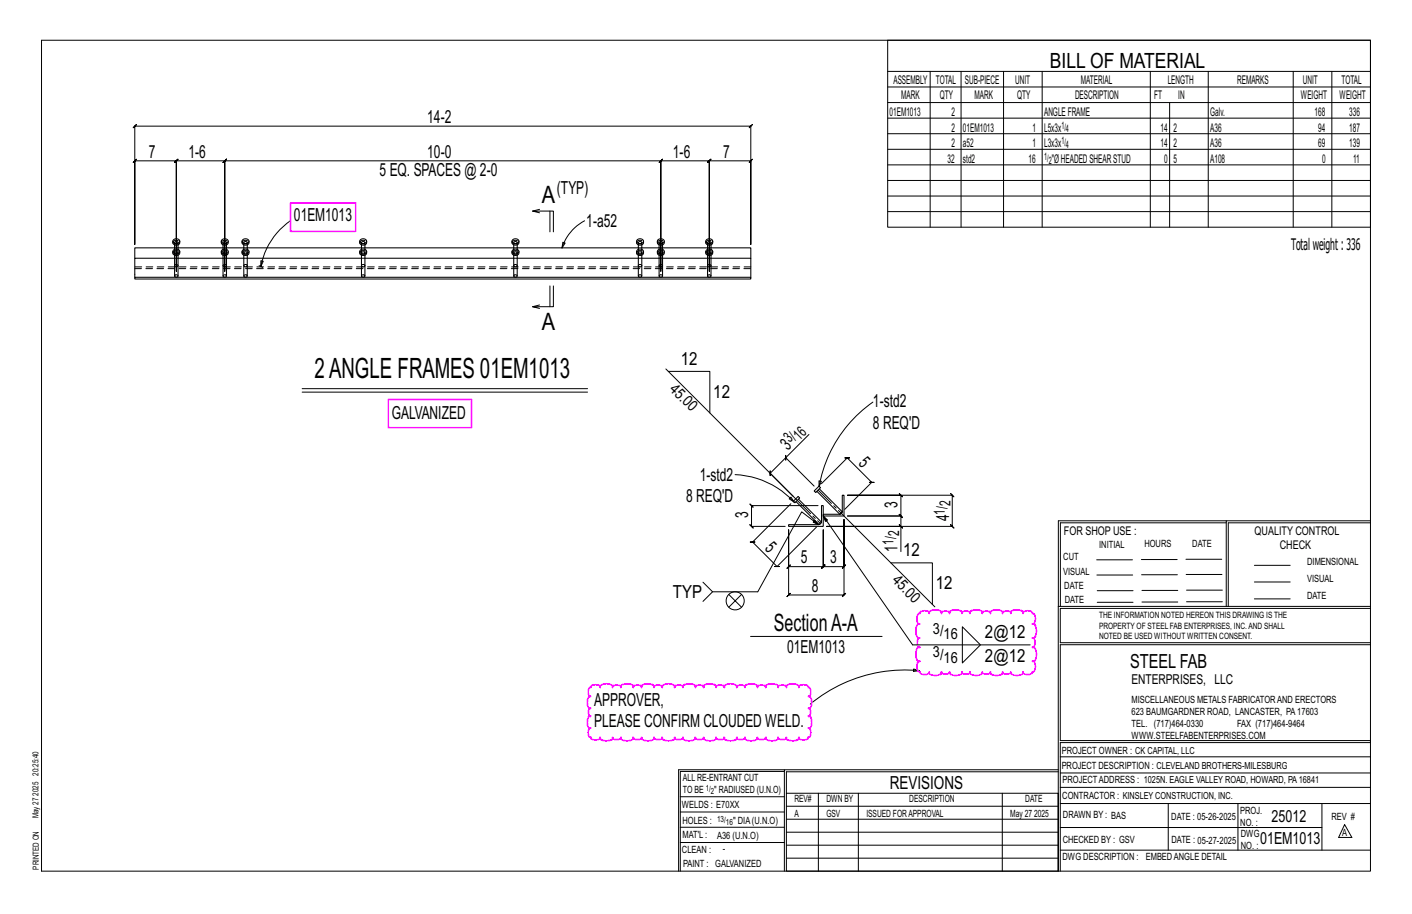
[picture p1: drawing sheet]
<svg xmlns="http://www.w3.org/2000/svg" width="432mm" height="279mm" viewBox="0 0 432 279" stroke-linecap="round" stroke-linejoin="round" font-family="sans-serif">
<g fill="none" stroke="#000" stroke-width=".31">
<path d="M12.7 12.3h406.4v254h-406.4zM271.5 12.3h147.6v57.2h-147.6zM41.2 38.6l-.5 .5 1-1-.5 .5h188.4l-.5 .5 1-1-.5 .5v36.1v-25.5l.5-.5-1 1 .5-.5h-12.7l.5-.5-1 1 .5-.5v33.7v-33.7l.5-.5-1 1 .5-.5h-14.8l.5-.5-1 1 .5-.5v33.7v-33.7l.5-.5-1 1 .5-.5h-133.4l.5-.5-1 1 .5-.5v33.7v-33.7l.5-.5-1 1 .5-.5h-14.8l.5-.5-1 1 .5-.5v33.7v-33.7l.5-.5-1 1 .5-.5h-12.7l.5-.5-1 1 .5-.5v25.5zM271.5 21.8h147.6M271.5 26.6h147.6M271.5 31.4h147.6M271.5 36.1h147.6M284.5 21.8v47.7M293.9 21.8v47.7M306.9 21.8v47.7M318.7 21.8v47.7M351.8 21.8v47.7"/>
<path d="M357.7 31.4v38.1M369.5 21.8v47.7M395.5 21.8v47.7M407.3 21.8v47.7M271.5 40.9h147.6M271.5 45.6h147.6M271.5 50.4h147.6M271.5 55.2h147.6M271.5 59.9h147.6M79.8 79.7l.7 .2-.7 1.6zM88.9 67.4a21.9 21.9 0 0 0-9.1 14.1M165 65.1l-2.1-.6h6.3v6.4"/>
<path d="M165 64l-2.1 .5M168.2 64.5v6.4M172.1 74l.7 .3-.9 1.5zM178.8 67.5a14.1 14.1 0 0 0-6.9 8.3M271.5 64.7h147.6M79.2 81.2l.6 .3M79.8 81.5l.5 .3M165 93.2l-2.1 .6M168.2 87.4v6.4M169.2 87.4v6.4h-6.3l2.1 .5M92.4 118.8h87.3M92.4 119.9h87.3"/>
<path d="M203.6 112.8l40.1 40.1M204.4 113.5h12.7v12.7M240.3 139.2v1.4zM240.3 139.9l-4.8 4.8v-.7v1.4v-.7l7.1 7.1M247.4 132.8l-7.1 7.1 8.7 8.7M266.9 122.9a40.1 40.1 0 0 0-16.4 25.9M224.8 145.1a26 26 0 0 1 18 8.4M241.3 152.5l.6-.5 .9 1.5zM241.9 154l-11.8 11.7h-.7h1.5h-.8l7.5 7.5h-.7h1.4h-.7l12.1-12.1M250.2 154.6h-20.4l-.5-.5 1 1-.5-.5v6.3l-.5-.5 1 1-.5-.5h10.3M250.5 147l.7 .1-.7 1.7zM251.2 147.9l7.9-7.9h-.7h1.4h-.7l7.5 7.5h-.7h1.4h-.7l-8.3 8.2"/>
<path d="M251.8 157.7l.6 1.7 .7-.4-1.3-1.3 27.3 39.4h35.9M257.2 156.8l11.8 11.8M375 159.8h-50.7v25.6M375 159.2h-51.3l-.1 107.1M419.1 159.2h-44.1v26.2M419.1 159.8h-43.5v25.6M241.2 162v11.2l-.5 .5 1-1-.5 .5h10.6l-.5 .5 1-1-.5 .5v-11.2v11.2l-.5 .5 1-1-.5 .5h6.3l-.5 .5 1-1-.5 .5v-14.4v23.1l.5-.5-1 1 .5-.5h-16.9l.5-.5-1 1 .5-.5zM250.3 160.4l-1.2-1.4-.4 .6 1.6 .8-5.1-3.9-13.5 24.4h-13.8l-2.9-2.9M269 168.6l16.9 16.9M272.4 172.1h12.7v12.7M275 160.4l1 1zM275.5 160.9v-3.2l.5 .5-1-1 .5 .5h-16.3h16.3l.5 .5-1-1 .5 .5v-6.3l.5 .5-1-1 .5 .5h-16.3h32l-.5-.5 1 1-.5-.5v9.5l-.5-.5 1 1-.5-.5h-38.4h22.7v7.7"/>
<path d="M335.4 171.1h10.9M335.4 175.8h11M349 171h11M349.1 175.7h11M362.7 171h10.9M362.7 175.6h11M383.6 172.8h11M383.6 177.9h11M217.9 180.9l-2.9 2.9M222.9 181.7l1.9 2 2-2M222.9 185.6l1.9-1.9 2 1.9M229.5 194.6h40.2"/>
<path d="M294.3 191.6l5.5 5.5-5.5 5.6zM323.7 185.4h95.4M335.5 184.1h11M335.5 180.6h11M349.2 184h11M349.2 180.5h11M362.9 180.4h10.9M362.9 184h10.9M383.6 183.1h11M419.1 186h-94.9v10.5h94.9M419.1 197.1h-94.9v29.3h94.9v.6h-94.9v39.3M279.4 204.5l1.7 .5-1.8 .3z"/>
<path d="M281.1 205a45.6 45.6 0 0 0-33.3 10.2M239.9 235.8h-31.9v30.5M239.9 235.3h-32.4v31M323.6 235.3h-83.7v31M323.6 235.9h-83.1v6.6M324.2 236.3h94.9M324.2 231.4h94.9M208 252.9h31.9M208 257.5h31.9M208 243.6h31.9M208 248.2h31.9M240.5 242.5h83.1v23.8h-83.1z"/>
<path d="M240.5 258.4h83.1M240.5 254.4h83.1M240.5 250.4h83.1M240.5 246.5h83.1M250.3 242.5v23.8M262.5 242.5v23.8M306.5 242.5v23.8M324.2 253h80.1M324.2 245.6h94.9M324.2 259.9h94.9M324.2 240.7h94.9M357.3 245.6v14.3"/>
<path d="M378.6 245.6v14.3M404.3 245.6v14.3M411.2 252.1l2.2 3.9h-4zM240.5 262.3h83.1"/>
<circle cx="224.8" cy="183.7" r="2.77"/>
</g>
<path d="M88.8 62.1h20v8.6h-20zM118.7 122.1h25.5v8.6h-25.5zM280.7 187.7l.7-.2-.1-.2a2.07 2.07 0 0 1 2.9 0v.2l-.1-.3a2.77 2.77 0 0 1 3.8 0v.3v-.2a1.84 1.84 0 0 1 2.5 0v.2v-.3a2.77 2.77 0 0 1 3.8 0l-.1 .3v-.2a1.84 1.84 0 0 1 2.6 0l-.1 .2v-.3a2.77 2.77 0 0 1 3.8 0v.3v-.2a1.84 1.84 0 0 1 2.5 0v.2l-.1-.3a2.77 2.77 0 0 1 3.9 0l-.1 .3v-.2a1.84 1.84 0 0 1 2.5 0v.2v-.3a2.77 2.77 0 0 1 3.8 0v.3l-.1-.2a2.07 2.07 0 0 1 2.9 0v.2h.3a2.37 2.37 0 0 1 0 3.3l-.3-.1h.4a3.1 3.1 0 0 1 .4 4.1l-.4 .3-.4-.1h.2a2.11 2.11 0 0 1 0 2.9h-.2l.4-.1a3.1 3.1 0 0 1 .4 4.1l-.4 .3-.4-.1h.3a2.37 2.37 0 0 1 0 3.3l-.3-.1v.3a2.07 2.07 0 0 1-2.9 0l.1-.3v.4a2.77 2.77 0 0 1-3.8 0v-.4v.3a1.84 1.84 0 0 1-2.5 0v-.3l.1 .4a2.77 2.77 0 0 1-3.9 0l.1-.4v.3a1.84 1.84 0 0 1-2.5 0v-.3v.4a2.77 2.77 0 0 1-3.8 0v-.4l.1 .3a1.84 1.84 0 0 1-2.6 0v-.3l.1 .4a2.77 2.77 0 0 1-3.8 0v-.4v.3a1.84 1.84 0 0 1-2.5 0v-.3v.4a2.77 2.77 0 0 1-3.8 0l.1-.4v.3a2.07 2.07 0 0 1-2.9 0l.1-.3-.4 .1a2.37 2.37 0 0 1 0-3.3h.4l-.5 .1a3.1 3.1 0 0 1-.4-4.1l.4-.3 .5 .1h-.3a2.11 2.11 0 0 1 0-2.9h.3l-.5 .1a3.1 3.1 0 0 1-.4-4.1l.4-.3h.5l-.4 .1a2.35 2.35 0 0 1-.3-3.1zM180.9 209.6a2.39 2.39 0 0 1 2.7 .3l-.1 .3v-.4a2.81 2.81 0 0 1 3.9 0l-.1 .4v-.3a1.87 1.87 0 0 1 2.6 0v.3l-.1-.4a2.81 2.81 0 0 1 3.9 0v.4l-.1-.3a1.87 1.87 0 0 1 2.6 0v.3v-.4a2.81 2.81 0 0 1 3.8 0v.4v-.3a1.87 1.87 0 0 1 2.5 0v.3v-.4a2.81 2.81 0 0 1 3.9 0l-.1 .4v-.3a1.87 1.87 0 0 1 2.6 0v.3l-.1-.4a2.81 2.81 0 0 1 3.9 0l-.1 .4v-.3a1.87 1.87 0 0 1 2.6 0v.3l-.1-.4a2.81 2.81 0 0 1 3.9 0v.4v-.3a1.87 1.87 0 0 1 2.5 0v.3v-.4a2.81 2.81 0 0 1 3.8 0v.4v-.3a1.87 1.87 0 0 1 2.6 0l-.1 .3v-.4a2.81 2.81 0 0 1 3.9 0l-.1 .4v-.3a1.87 1.87 0 0 1 2.6 0v.3l-.1-.4a2.81 2.81 0 0 1 3.9 0v.4l-.1-.3a1.87 1.87 0 0 1 2.6 0v.3v-.4a2.81 2.81 0 0 1 3.8 0v.4v-.3a2.1 2.1 0 0 1 2.9 0l-.1 .3 .3-.1a2.02 2.02 0 0 1 0 2.8h-.3h.4a2.69 2.69 0 0 1 0 3.7l-.4-.1h.3a1.79 1.79 0 0 1 0 2.5h-.3l.4-.1a2.69 2.69 0 0 1 0 3.7h-.4h.3a2.02 2.02 0 0 1 0 2.8l-.3-.1 .1 .3a2.1 2.1 0 0 1-2.9 0v-.3v.4a2.81 2.81 0 0 1-3.8 0v-.4v.3a1.87 1.87 0 0 1-2.6 0l.1-.3v.4a2.81 2.81 0 0 1-3.9 0l.1-.4v.3a1.87 1.87 0 0 1-2.6 0v-.3l.1 .4a2.81 2.81 0 0 1-3.9 0v-.4l.1 .3a1.87 1.87 0 0 1-2.6 0v-.3v.4a2.81 2.81 0 0 1-3.8 0v-.4v.3a1.87 1.87 0 0 1-2.5 0v-.3v.4a2.81 2.81 0 0 1-3.9 0l.1-.4v.3a1.87 1.87 0 0 1-2.6 0v-.3l.1 .4a2.81 2.81 0 0 1-3.9 0l.1-.4v.3a1.87 1.87 0 0 1-2.6 0v-.3l.1 .4a2.81 2.81 0 0 1-3.9 0v-.4v.3a1.87 1.87 0 0 1-2.5 0v-.3v.4a2.81 2.81 0 0 1-3.8 0v-.4v.3a1.87 1.87 0 0 1-2.6 0l.1-.3v.4a2.81 2.81 0 0 1-3.9 0l.1-.4v.3a1.87 1.87 0 0 1-2.6 0v-.3l.1 .4a2.81 2.81 0 0 1-3.9 0v-.4l.1 .3a2.1 2.1 0 0 1-2.9 0v-.3l-.3 .1a2.02 2.02 0 0 1 0-2.8h.3h-.4a2.69 2.69 0 0 1 0-3.7l.4 .1h-.2a1.79 1.79 0 0 1 0-2.5h.2l-.4 .1a2.69 2.69 0 0 1 0-3.7h.4h-.3a2.02 2.02 0 0 1 0-2.8l.3 .1z" fill="none" stroke="#f0f" stroke-width=".5"/>
<g fill="none" stroke="#000" stroke-width=".32">
<path d="M52.9 76.9a1.07 1.07 0 0 0 1 1.2 1.07 1.07 0 0 0 1.1-1.2M52.9 73.7a1.07 1.07 0 0 0 1 1.3 1.07 1.07 0 0 0 1.1-1.3M53.1 76.4a1.04 1.04 0 0 1 1.2-.3 1.04 1.04 0 0 1 .6 1 1.07 1.07 0 0 1-1.2 .5 1.07 1.07 0 0 1-.8-1zM53.1 73.2a1.04 1.04 0 0 1 1.2-.2 1.04 1.04 0 0 1 .6 1 1.07 1.07 0 0 1-1.2 .5 1.07 1.07 0 0 1-.8-1zM53.4 78.9h-12.2v5.9M53.4 75.8h-12.2v3.1M53.4 78v6.4l.5 .3 .5-.3v-6.4M53.4 74.8v1.4M54.4 78.9h13.8M54.4 75.8h13.8M54.4 74.8v1.4M67.7 76.9a1.07 1.07 0 0 0 1 1.2 1.07 1.07 0 0 0 1.1-1.2"/>
<path d="M67.7 73.7a1.07 1.07 0 0 0 1 1.3 1.07 1.07 0 0 0 1.1-1.3M67.9 76.4a1.04 1.04 0 0 1 1.2-.3 1.04 1.04 0 0 1 .6 1 1.07 1.07 0 0 1-1.2 .5 1.07 1.07 0 0 1-.8-1zM67.9 73.2a1.04 1.04 0 0 1 1.2-.2 1.04 1.04 0 0 1 .6 1 1.07 1.07 0 0 1-1.2 .5 1.07 1.07 0 0 1-.8-1zM68.2 78v6.4l.5 .3 .6-.3v-6.4M68.2 74.8v1.4M69.3 78.9h5.3M69.3 75.8h5.3M69.3 74.8v1.4M74 76.9a1.07 1.07 0 0 0 1.1 1.2 1.07 1.07 0 0 0 1-1.2M74 73.7a1.07 1.07 0 0 0 1.1 1.3 1.07 1.07 0 0 0 1-1.3M74.3 76.4a1.04 1.04 0 0 1 1.1-.3 1.04 1.04 0 0 1 .7 1 1.07 1.07 0 0 1-1.2 .5 1.07 1.07 0 0 1-.8-1zM74.3 73.2a1.04 1.04 0 0 1 1.1-.2 1.04 1.04 0 0 1 .7 1 1.07 1.07 0 0 1-1.2 .5 1.07 1.07 0 0 1-.8-1z"/>
<path d="M74.6 78v6.4l.5 .3 .5-.3v-6.4M74.6 74.8v1.4M75.6 78.9h34.9M75.6 75.8h34.9M75.6 74.8v1.4M110 76.9a1.07 1.07 0 0 0 1.1 1.2 1.07 1.07 0 0 0 1-1.2M110 73.7a1.07 1.07 0 0 0 1.1 1.3 1.07 1.07 0 0 0 1-1.3M110.3 76.4a1.04 1.04 0 0 1 1.1-.3 1.04 1.04 0 0 1 .7 1 1.07 1.07 0 0 1-1.2 .5 1.07 1.07 0 0 1-.8-1zM110.3 73.2a1.04 1.04 0 0 1 1.1-.2 1.04 1.04 0 0 1 .7 1 1.07 1.07 0 0 1-1.2 .5 1.07 1.07 0 0 1-.8-1zM110.5 78v6.4l.6 .3 .5-.3v-6.4M110.5 74.8v1.4M111.6 78.9h45.5"/>
<path d="M111.6 75.8h45.5M111.6 74.8v1.4M156.6 76.9a1.07 1.07 0 0 0 1 1.2 1.07 1.07 0 0 0 1.1-1.2M156.6 73.7a1.07 1.07 0 0 0 1 1.3 1.07 1.07 0 0 0 1.1-1.3M156.8 76.4a1.04 1.04 0 0 1 1.2-.3 1.04 1.04 0 0 1 .6 1 1.07 1.07 0 0 1-1.2 .5 1.07 1.07 0 0 1-.8-1zM156.8 73.2a1.04 1.04 0 0 1 1.2-.2 1.04 1.04 0 0 1 .6 1 1.07 1.07 0 0 1-1.2 .5 1.07 1.07 0 0 1-.8-1zM157.1 78v6.4l.5 .3 .6-.3v-6.4M157.1 74.8v1.4M158.2 78.9h37M158.2 75.8h37M158.2 74.8v1.4M194.7 76.9a1.07 1.07 0 0 0 1 1.2 1.07 1.07 0 0 0 1.1-1.2"/>
<path d="M194.7 73.7a1.07 1.07 0 0 0 1 1.3 1.07 1.07 0 0 0 1.1-1.3M194.9 76.4a1.04 1.04 0 0 1 1.2-.3 1.04 1.04 0 0 1 .6 1 1.07 1.07 0 0 1-1.2 .5 1.07 1.07 0 0 1-.8-1zM194.9 73.2a1.04 1.04 0 0 1 1.2-.2 1.04 1.04 0 0 1 .6 1 1.07 1.07 0 0 1-1.2 .5 1.07 1.07 0 0 1-.8-1zM195.2 78v6.4l.5 .3 .6-.3v-6.4M195.2 74.8v1.4M196.3 78.9h5.3M196.3 75.8h5.3M196.3 74.8v1.4M201 76.9a1.07 1.07 0 0 0 1.1 1.2 1.07 1.07 0 0 0 1-1.2M201 73.7a1.07 1.07 0 0 0 1.1 1.3 1.07 1.07 0 0 0 1-1.3M201.3 76.4a1.04 1.04 0 0 1 1.1-.3 1.04 1.04 0 0 1 .7 1 1.07 1.07 0 0 1-1.2 .5 1.07 1.07 0 0 1-.8-1zM201.3 73.2a1.04 1.04 0 0 1 1.1-.2 1.04 1.04 0 0 1 .7 1 1.07 1.07 0 0 1-1.2 .5 1.07 1.07 0 0 1-.8-1z"/>
<path d="M201.6 78v6.4l.5 .3 .5-.3v-6.4M201.6 74.8v1.4M202.6 78.9h13.8M202.6 75.8h13.8M202.6 74.8v1.4M215.8 76.9a1.07 1.07 0 0 0 1.1 1.2 1.07 1.07 0 0 0 1.1-1.2M215.8 73.7a1.07 1.07 0 0 0 1.1 1.3 1.07 1.07 0 0 0 1.1-1.3M216.1 76.4a1.04 1.04 0 0 1 1.2-.3 1.04 1.04 0 0 1 .6 1 1.07 1.07 0 0 1-1.2 .5 1.07 1.07 0 0 1-.8-1zM216.1 73.2a1.04 1.04 0 0 1 1.2-.2 1.04 1.04 0 0 1 .6 1 1.07 1.07 0 0 1-1.2 .5 1.07 1.07 0 0 1-.8-1zM216.4 78v6.4l.5 .3 .5-.3v-6.4M216.4 74.8v1.4M217.4 78.9h12.2v5.9"/>
<path d="M217.4 75.8h12.2v3.1M217.4 74.8v1.4M41.2 84.8h188.4v.5h-188.4zM244.1 151.8l.4 .4-1.4 1.5-.5-.5zM244.2 152.6l7 7-.7 .7-7.1-7M249.8 150.2l7 7 .8-.7M250.5 148.6l.4 .5-1.5 1.5-.4-.5zM250.6 149.4l7 7M251.8 157.2h5a.79 .79 0 0 0 .8-.8v-5h.5v6.3h-6.3zM241.2 160.4h9.1a.93 .93 0 0 0 .9-.9v-4.9h.6v6.3h-10.6z"/>
</g>
<g fill="none" stroke="#000" stroke-width=".31" stroke-dasharray="2 1.4">
<path d="M52.9 77.3a1.12 1.12 0 0 1 1-.7 1.12 1.12 0 0 1 1.1 .7M52.9 74.2a1.12 1.12 0 0 1 1-.8 1.12 1.12 0 0 1 1.1 .8M53.4 76.2v1.8M53.4 74.2v.6M54.2 77.7h-.5M54.2 77.7l.2-.5M54.2 74.5h-.5M54.2 74.5l.2-.5M54.4 77.2l-.5-.2-.4 .2 .2 .5M54.4 74l-.5-.2-.4 .2 .2 .5M54.4 78.9h-1M54.4 75.8h-1"/>
<path d="M54.4 78v-1.8M54.4 74.8v-.6M67.7 77.3a1.12 1.12 0 0 1 1-.7 1.12 1.12 0 0 1 1.1 .7M67.7 74.2a1.12 1.12 0 0 1 1-.8 1.12 1.12 0 0 1 1.1 .8M68.2 77.3v.7M68.2 74.2v.6M68.2 76.2v1.1M69 77.7h-.5M69 77.7l.2-.5M69 74.5h-.5M69 74.5l.2-.5M69.2 77.2l-.5-.2-.4 .2 .2 .5"/>
<path d="M69.2 74l-.5-.2-.4 .2 .2 .5M69.3 78.9h-1.1M69.3 75.8h-1.1M69.3 78v-.7M69.3 77.3v-1.1M69.3 74.8v-.6M74 77.3a1.12 1.12 0 0 1 1.1-.7 1.12 1.12 0 0 1 1 .7M74 74.2a1.12 1.12 0 0 1 1.1-.8 1.12 1.12 0 0 1 1 .8M74.6 77.3v.7M74.6 74.2v.6M74.6 76.2v1.1M75.3 77.7h-.5"/>
<path d="M75.3 77.7l.2-.5M75.3 74.5h-.5M75.3 74.5l.2-.5M75.5 77.2l-.4-.2-.5 .2 .2 .5M75.5 74l-.4-.2-.5 .2 .2 .5M75.6 78.9h-1M75.6 75.8h-1M75.6 78v-.7M75.6 77.3v-1.1M75.6 74.8v-.6M110 77.3a1.12 1.12 0 0 1 1.1-.7 1.12 1.12 0 0 1 1 .7M110 74.2a1.12 1.12 0 0 1 1.1-.8 1.12 1.12 0 0 1 1 .8"/>
<path d="M110.5 77.3v.7M110.5 74.2v.6M110.5 76.2v1.1M111.3 77.7h-.5M111.3 77.7l.2-.5M111.3 74.5h-.5M111.3 74.5l.2-.5M111.5 77.2l-.4-.2-.5 .2 .2 .5M111.5 74l-.4-.2-.5 .2 .2 .5M111.6 78.9h-1.1M111.6 75.8h-1.1M111.6 78v-.7"/>
<path d="M111.6 77.3v-1.1M111.6 74.8v-.6M156.6 77.3a1.12 1.12 0 0 1 1-.7 1.12 1.12 0 0 1 1.1 .7M156.6 74.2a1.12 1.12 0 0 1 1-.8 1.12 1.12 0 0 1 1.1 .8M157.1 77.3v.7M157.1 74.2v.6M157.1 76.2v1.1M157.9 77.7h-.5M157.9 77.7l.2-.5M157.9 74.5h-.5M157.9 74.5l.2-.5M158.1 77.2l-.5-.2-.4 .2 .2 .5"/>
<path d="M158.1 74l-.5-.2-.4 .2 .2 .5M158.2 78.9h-1.1M158.2 75.8h-1.1M158.2 78v-.7M158.2 77.3v-1.1M158.2 74.8v-.6M194.7 77.3a1.12 1.12 0 0 1 1-.7 1.12 1.12 0 0 1 1.1 .7M194.7 74.2a1.12 1.12 0 0 1 1-.8 1.12 1.12 0 0 1 1.1 .8M195.2 77.3v.7M195.2 74.2v.6M195.2 76.2v1.1M196 77.7h-.5"/>
<path d="M196 77.7l.2-.5M196 74.5h-.5M196 74.5l.2-.5M196.2 77.2l-.5-.2-.4 .2 .2 .5M196.2 74l-.5-.2-.4 .2 .2 .5M196.3 78.9h-1.1M196.3 75.8h-1.1M196.3 78v-.7M196.3 77.3v-1.1M196.3 74.8v-.6M201 77.3a1.12 1.12 0 0 1 1.1-.7 1.12 1.12 0 0 1 1 .7M201 74.2a1.12 1.12 0 0 1 1.1-.8 1.12 1.12 0 0 1 1 .8"/>
<path d="M201.6 77.3v.7M201.6 74.2v.6M201.6 76.2v1.1M202.3 77.7h-.5M202.3 77.7l.2-.5M202.3 74.5h-.5M202.3 74.5l.2-.5M202.5 77.2l-.4-.2-.5 .2 .2 .5M202.5 74l-.4-.2-.5 .2 .2 .5M202.6 78.9h-1M202.6 75.8h-1M202.6 78v-.7"/>
<path d="M202.6 77.3v-1.1M202.6 74.8v-.6M215.8 77.3a1.12 1.12 0 0 1 1.1-.7 1.12 1.12 0 0 1 1.1 .7M215.8 74.2a1.12 1.12 0 0 1 1.1-.8 1.12 1.12 0 0 1 1.1 .8M216.4 76.2v1.8M216.4 74.2v.6M217.2 77.7h-.6M217.2 77.7l.2-.5M217.2 74.5h-.6M217.2 74.5l.2-.5M217.4 77.2l-.5-.2-.5 .2 .2 .5M217.4 74l-.5-.2-.5 .2 .2 .5"/>
<path d="M217.4 78.9h-1M217.4 75.8h-1M217.4 78v-1.8M217.4 74.8v-.6M41.2 82.1h188.4M53.4 81.2l.5 .4 .5-.4M53.7 84l-.3 .4M53.7 80.9l-.3 .3M54.4 84.4l-.2-.4h-.5M54.4 81.2l-.2-.3h-.5M68.2 81.2l.5 .4 .6-.4M69 84h-.5l-.3 .4"/>
<path d="M69 80.9h-.5l-.3 .3M69.3 84.4l-.3-.4M69.3 81.2l-.3-.3M74.6 81.2l.5 .4 .5-.4M75.3 84h-.5l-.2 .4M75.3 80.9h-.5l-.2 .3M75.6 84.4l-.3-.4M75.6 81.2l-.3-.3M110.5 81.2l.6 .4 .5-.4M111.3 84h-.5l-.3 .4M111.3 80.9h-.5l-.3 .3M111.6 84.4l-.3-.4"/>
<path d="M111.6 81.2l-.3-.3M157.1 81.2l.5 .4 .6-.4M157.4 84l-.3 .4M157.4 80.9l-.3 .3M158.2 84.4l-.3-.4h-.5M158.2 81.2l-.3-.3h-.5M195.2 81.2l.5 .4 .6-.4M195.7 84l-.5 .4M195.7 80.8l-.5 .4M196.3 84.4l-.6-.4M196.3 81.2l-.6-.4M201.6 81.2l.5 .4 .5-.4"/>
<path d="M202.1 84l-.5 .4M202.1 80.8l-.5 .4M202.6 84.4l-.5-.4M202.6 81.2l-.5-.4M216.4 81.2l.5 .4 .5-.4M216.9 84l-.5 .4M216.9 80.8l-.5 .4M217.4 84.4l-.5-.4M217.4 81.2l-.5-.4M229.6 81.6h-188.4M251.2 159.6h.1M256.8 157.2h.1"/>
<path d="M257.6 156.5v-.1M250.4 160.4l.1-.1"/>
</g>
<path d="M243.8 153l7 7M250.2 149.8l7 7" fill="none" stroke="#000" stroke-width=".31" stroke-dasharray="5.8 1 1 1"/>
<text font-size="8.6" x="96.2" y="115.5">2ANGLE FRAMES 01EM1013</text>
<g font-size="7.3">
<text x="165.7" y="62.1">A</text>
<text x="165.7" y="100.9">A</text>
<text x="236.7" y="192.8">SectionA-A</text>
</g>
<text font-size="6.4" x="321.1" y="20.7">BILL OF MATERIAL</text>
<text font-size="5.9" x="345.6" y="204.1">STEEL FAB</text>
<g font-size="5.5">
<text x="130.7" y="37.6">14-2</text>
<text x="45.5" y="48.2">7</text>
<text x="57.6" y="48.2">1-6</text>
<text x="116.1" y="53.7">5 EQ. SPACES @ 2-0</text>
<text x="130.7" y="48.2">10-0</text>
<text x="205.8" y="48.2">1-6</text>
<text x="221.2" y="48.2">7</text>
<text x="170.3" y="59.4">(TYP)</text>
<text x="89.9" y="67.7">01EM1013</text>
<text x="179.3" y="69.4">1-a52</text>
<text x="208.2" y="111.5">12</text>
<text x="218.1" y="121.7">12</text>
<text x="267" y="124.5">1-std2</text>
<text x="119.8" y="128.2">GALVANIZED</text>
<text x="267" y="131">8 REQ'D</text>
<text x="240.9" y="137.9" transform="rotate(-45 240.9 137.9)">3</text>
<text x="262.3" y="141.8" transform="rotate(45 262.3 141.8)">5</text>
<text x="214" y="147">1-std2</text>
<text x="209.8" y="153.5">8 REQ'D</text>
<text x="274.5" y="155.4" transform="rotate(-90 274.5 155.4)">3</text>
<text x="228.8" y="158.4" transform="rotate(-90 228.8 158.4)">3</text>
<text x="290.2" y="159.4" transform="rotate(-90 290.2 159.4)">4</text>
<text x="233.6" y="167.8" transform="rotate(45 233.6 167.8)">5</text>
<text x="244.9" y="172.2">5</text>
<text x="253.9" y="172.2">3</text>
<text x="274.5" y="168.6" transform="rotate(-90 274.5 168.6)">1</text>
<text x="276.2" y="170">12</text>
<text x="205.8" y="182.7">TYP</text>
<text x="248.3" y="180.9">8</text>
<text x="286.2" y="180.2">12</text>
<text x="301.2" y="194.9">2@12</text>
<text x="240.7" y="199.5">01EM1013</text>
<text x="301.2" y="202.2">2@12</text>
<text x="181.8" y="215.8">APPROVER,</text>
<text x="181.8" y="222.3">PLEASE CONFIRM CLOUDED WELD.</text>
<text x="272.2" y="241.1">REVISIONS</text>
</g>
<g font-size="5.1">
<text x="388.9" y="251.3">25012</text>
<text x="385.3" y="258.1">01EM1013</text>
</g>
<text font-size="4.9" x="394.8" y="76.4">Totalweight : 336</text>
<g font-size="4.7">
<text x="204.5" y="119.1" transform="rotate(45 204.5 119.1)">45.0</text>
<text x="241.5" y="135.6" transform="rotate(-45 241.5 135.6)">3/</text>
<text x="244.5" y="134.9" transform="rotate(-45 244.5 134.9)">16</text>
<text x="290.6" y="154.7" transform="rotate(-90 290.6 154.7)">2</text>
<text x="289" y="157.3" transform="rotate(-90 289 157.3)">1/</text>
<text x="273.3" y="166.6" transform="rotate(-90 273.3 166.6)">1/</text>
<text x="274.9" y="164" transform="rotate(-90 274.9 164)">2</text>
<text x="272.6" y="177.7" transform="rotate(45 272.6 177.7)">45.0</text>
<text x="285.3" y="193.7">3/</text>
<text x="288.6" y="195.3">16</text>
<text x="285.3" y="201">3/</text>
<text x="288.6" y="202.6">16</text>
</g>
<text font-size="4.2" x="346" y="209.1">ENTERPRISES, LLC</text>
<g font-size="3.7">
<text x="273.2" y="25.6">ASSEMBLY</text>
<text x="286.2" y="25.6">TOTAL</text>
<text x="295.1" y="25.6">SUB-PIECE</text>
<text x="310.4" y="25.6">UNIT</text>
<text x="330.5" y="25.6">MATERIAL</text>
<text x="357.1" y="25.6">LENGTH</text>
<text x="378.3" y="25.6">REMARKS</text>
<text x="398.4" y="25.6">UNIT</text>
<text x="410.2" y="25.6">TOTAL</text>
<text x="272.1" y="35.5">01EM1013</text>
<text x="275.6" y="30.4">MARK</text>
<text x="287.4" y="30.4">QTY</text>
<text x="290.9" y="35.5">2</text>
<text x="298" y="30.4">MARK</text>
<text x="311" y="30.4">QTY</text>
<text x="319.3" y="35.5">ANGLEFRAME</text>
<text x="328.7" y="30.4">DESCRIPTION</text>
<text x="353" y="30.4">FT</text>
<text x="360.3" y="30.4">IN</text>
<text x="370.1" y="35.5">Galv.</text>
<text x="397.8" y="30.4">WEIGHT</text>
<text x="402" y="35.5">168</text>
<text x="409.6" y="30.4">WEIGHT</text>
<text x="412.6" y="35.5">336</text>
<text x="290.9" y="40.2">2</text>
<text x="294.5" y="40.2">01EM1013</text>
<text x="315.8" y="40.2">1</text>
<text x="319.3" y="40.2">L5x3x</text>
<text x="354.9" y="40.2">14</text>
<text x="358.9" y="40.2">2</text>
<text x="370.1" y="40.2">A36</text>
<text x="403.2" y="40.2">94</text>
<text x="412.6" y="40.2">187</text>
<text x="290.9" y="45">2</text>
<text x="294.5" y="45">a52</text>
<text x="315.8" y="45">1</text>
<text x="319.3" y="45">L3x3x</text>
<text x="354.9" y="45">14</text>
<text x="358.9" y="45">2</text>
<text x="370.1" y="45">A36</text>
<text x="403.2" y="45">69</text>
<text x="412.6" y="45">139</text>
<text x="289.8" y="49.7">32</text>
<text x="294.5" y="49.7">std2</text>
<text x="314.6" y="49.7">16</text>
<text x="321.6" y="49.7">&quot;ØHEADEDSHEARSTUD</text>
<text x="356" y="49.7">0</text>
<text x="358.9" y="49.7">5</text>
<text x="370.1" y="49.7">A108</text>
<text x="404.3" y="49.7">0</text>
<text x="413.8" y="49.7">11</text>
<text x="325.3" y="163.4">FOR SHOP USE :</text>
<text x="383.7" y="163.4">QUALITY CONTROL</text>
<text x="391.4" y="167.8">CHECK</text>
</g>
<g font-size="3.1">
<text x="324.6" y="39.4">1/</text>
<text x="326" y="40.5">4</text>
<text x="324.6" y="44.1">1/</text>
<text x="326" y="45.3">4</text>
<text x="319.3" y="48.9">1/</text>
<text x="320.7" y="50">2</text>
<text x="336.2" y="167.4">INITIAL</text>
<text x="350" y="167.1">HOURS</text>
<text x="364.6" y="167.2">DATE</text>
<text x="325.2" y="171.3">CUT</text>
<text x="399.8" y="172.8">DIMENSIONAL</text>
<text x="325.1" y="175.8">VISUAL</text>
<text x="399.8" y="177.9">VISUAL</text>
<text x="325.5" y="180">DATE</text>
<text x="325.7" y="184.4">DATE</text>
<text x="399.8" y="183.1">DATE</text>
<text x="346" y="215">MISCELLANEOUS METALS FABRICATORAND ERECTORS</text>
<text x="346" y="218.6">623 BAUMGARDNER ROAD, LANCASTER, PA17603</text>
<text x="346" y="225.8">WWW.STEELFABENTERPRISES.COM</text>
<text x="346" y="222.2">TEL. (717)464-0330</text>
<text x="378.3" y="222.2">FAX (717)464-9464</text>
<text x="324.7" y="230.5">PROJECT OWNER : CK CAPITAL, LLC</text>
<text x="208.8" y="238.8">ALL RE-ENTRANT CUT</text>
<text x="324.7" y="235.1">PROJECT DESCRIPTION : CLEVELAND BROTHERS-MILESBURG</text>
<text x="324.9" y="239.5">PROJECTADDRESS : 1025N. EAGLE VALLEY ROAD, HOWARD, PA16841</text>
<text x="208.8" y="242.5">TO BE</text>
<text x="218.4" y="242.5">&quot; RADIUSED (U.N.O)</text>
<text x="242.9" y="245.3">REV#</text>
<text x="252.7" y="245.3">DWN BY</text>
<text x="278.1" y="245.3">DESCRIPTION</text>
<text x="313.5" y="245.3">DATE</text>
<text x="324.9" y="244.2">CONTRACTOR : KINSLEY CONSTRUCTION, INC.</text>
<text x="208.5" y="247">WELDS : E70XX</text>
<text x="208.7" y="251.7">HOLES :</text>
<text x="224.2" y="251.8">&quot; DIA(U.N.O)</text>
<text x="242.9" y="249.9">A</text>
<text x="252.7" y="249.9">GSV</text>
<text x="264.9" y="249.9">ISSUED FORAPPROVAL</text>
<text x="309" y="249.9">May 27</text>
<text x="316.2" y="249.9">2025</text>
<text x="325.1" y="250">DRAWN BY : BAS</text>
<text x="358.2" y="250.5">DATE : 05-26-2025</text>
<text x="379.3" y="248.9">PROJ.</text>
<text x="407.2" y="250.5">REV #</text>
<text x="208.7" y="256.3">MAT'L :</text>
<text x="219.3" y="256.4">A36 (U.N.O)</text>
<text x="325" y="257.6">CHECKED BY : GSV</text>
<text x="358.3" y="257.7">DATE : 05-27-2025</text>
<text x="379.3" y="252.5">NO. :</text>
<text x="379.5" y="255.9">DWG</text>
<text x="410.5" y="255.5">A</text>
<text x="208.6" y="260.7">CLEAN :</text>
<text x="221.1" y="260.6">-</text>
<text x="324.9" y="262.9">DWG DESCRIPTION :</text>
<text x="350.4" y="263">EMBEDANGLE DETAIL</text>
<text x="379.5" y="259.5">NO. :</text>
<text x="208.9" y="265">PAINT : GALVANIZED</text>
</g>
<g font-size="2.7">
<text x="336.1" y="189">THE INFORMATION NOTED HEREON THIS DRAWING IS THE</text>
<text x="336.1" y="195.4">NOTED BE USED WITHOUT WRITTEN CONSENT.</text>
<text x="336.1" y="192.2">PROPERTY OF STEEL FAB ENTERPRISES, INC.AND SHALL</text>
</g>
<g font-size="2.6">
<text x="215.9" y="241.8">1/</text>
<text x="217.4" y="242.7">2</text>
<text x="219.3" y="251.1">13/</text>
<text x="222" y="252.1">16</text>
</g>
<g font-size="2.5">
<text x="11.7" y="237.1" transform="rotate(-90 11.7 237.1)">20:25:40</text>
<text x="11.8" y="243.3" transform="rotate(-90 11.8 243.3)">2025</text>
<text x="11.8" y="250.1" transform="rotate(-90 11.8 250.1)">May 27</text>
<text x="11.9" y="265.8" transform="rotate(-90 11.9 265.8)">PRINTED ON</text>
</g>
</svg>
